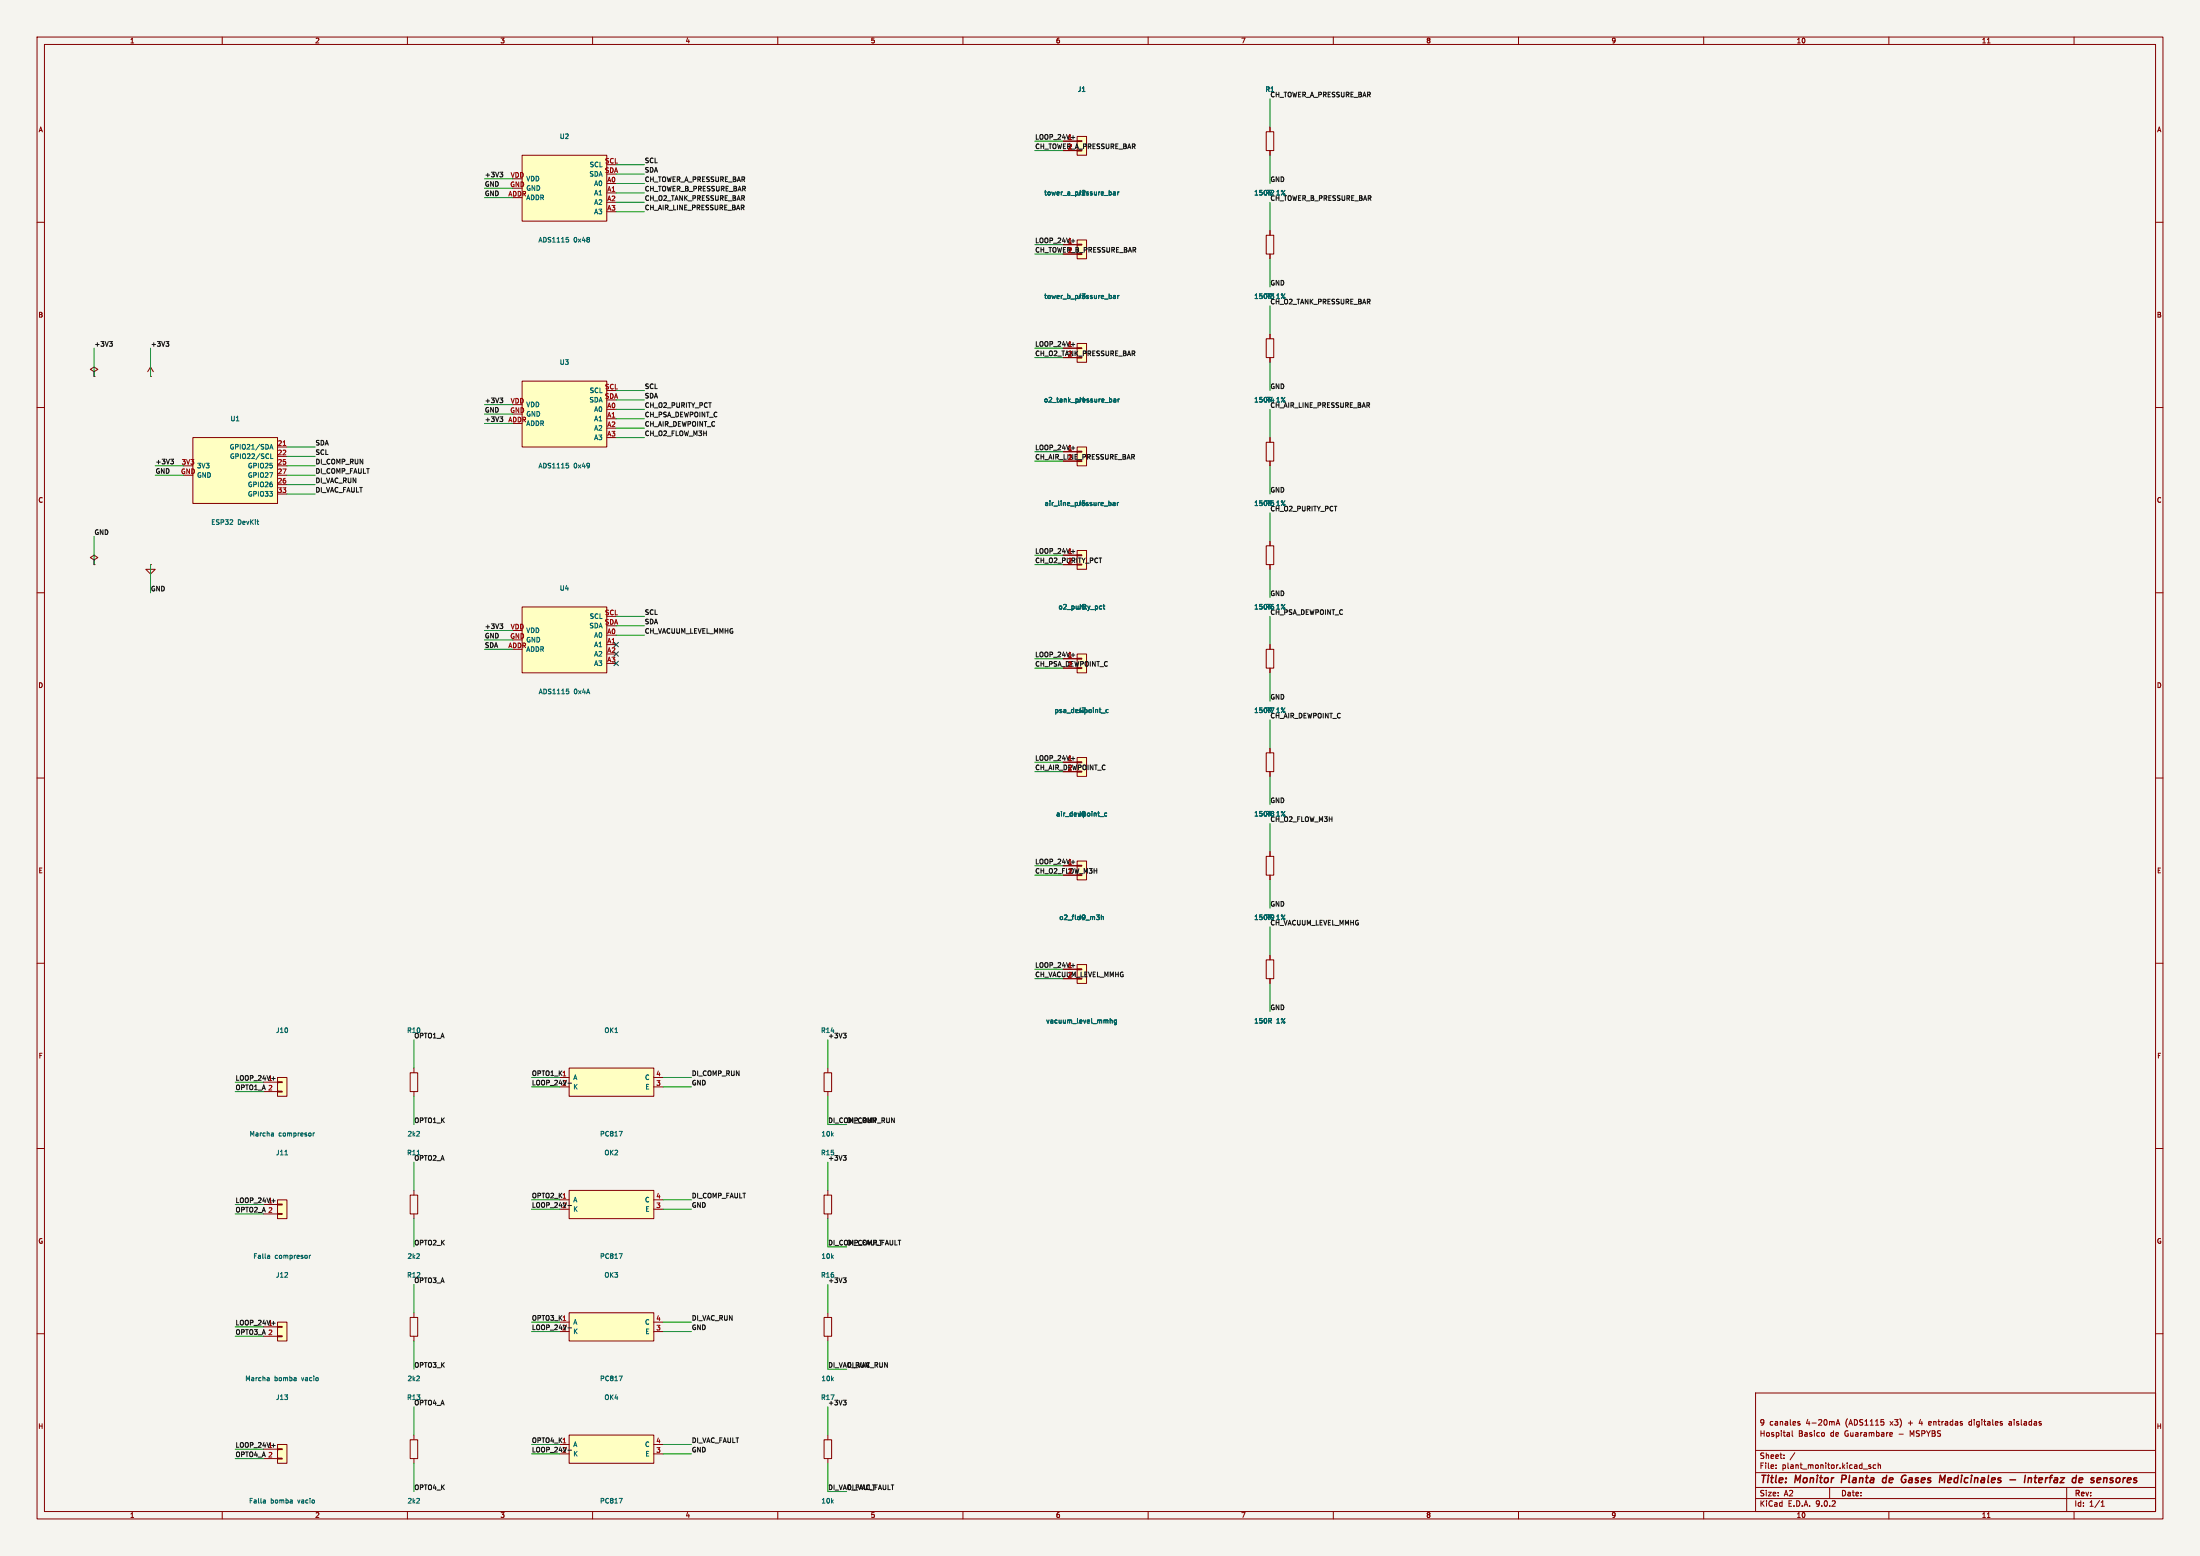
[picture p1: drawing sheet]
<svg xmlns="http://www.w3.org/2000/svg" width="594mm" height="420mm" viewBox="0 0 594 420" stroke-linecap="round" stroke-linejoin="round" font-family="sans-serif">
<path d="M0 0h594v420h-594z" fill="#f5f4ef" stroke="#f5f4ef" stroke-width=".27"/>
<g fill="none" stroke="#840000" stroke-width=".27">
<path d="M10 10h574v400h-574zM12 12h570v396h-570zM60 10v2M110 10v2M160 10v2M210 10v2M260 10v2M310 10v2M360 10v2M410 10v2M460 10v2M510 10v2"/>
<path d="M536.6 11.6h.7M560 10v2M10 60h2M582 60h2M10 110h2M582 110h2M10 160h2M582 160h2M10 210h2M582 210h2M10 260h2M582 260h2"/>
<path d="M110.7 289.6h2.1v5h-2.1zM111.8 288.3v1.3M111.8 294.6v1.3M10 310h2M582 310h2M10 360h2M474 376h108v32h-108zM582 360h2M110.7 388.6h2.1v5.1h-2.1zM111.8 387.4v1.2M111.8 393.7v1.3M474 397.5h108"/>
<path d="M474 391.5h108M479.5 396.2v.2M479.5 395.4v.2M481.7 393.5v.2M481.7 392.7v.2M483.1 386.7l.1 1M483.2 387.6l-.2 .1M483.2 387l-.2 .1M483.9 386.2v1.3l.2 .2M484.6 392.1l-1.3 1.9M485.5 384.1l.5 .3v.2l-.5 .1M485.5 383.7h.5"/>
<path d="M492.3 386.7l.3 .3v.4l-.3 .3M495.7 384.7l.5-1.5 .5 1.5M495.9 384.2h.7M503.1 396.5h1.1M505.1 395.4h-.4l-.2 .2 .1 .2 .5 .1v.4h-.6M506.5 395.4h-.5l-.3 .3 .2 .6h.6M507.1 395.5l.6-.1v1M507.1 394.9v1.5M510.5 386.7h.4l.1 .3-.8 .2M510.9 387.6l-.4 .1M520.8 383.7v.9M521.5 384l-.8 .2"/>
<path d="M531.9 383.7l-.3 .3v.4l.3 .3M542.9 383.7h-.4M543 384.1l-.6 .2 .1 .3 .5 .1M60 408v2M110 408v2M160 408v2M210 408v2M260 408v2M310 408v2M360 408v2M410 408v2M460 408v2"/>
<path d="M474 404.5h108M474 401.5h108M494 401.5v3M510 408v2M536.6 409.6h.7M558 401.5v6.5M560 408v2M567.3 406.6h.9M567.3 405.5l.4-.4v1.5"/>
</g>
<g fill="none" stroke="#840000" stroke-width=".4">
<path d="M497.4 398.2l-.2 2M509.3 399h-.7l-.3 .8 .3 .4 .6-.1M509.4 398.2l-.2 2M514.2 398.2l.4 .1M514.2 399.3h.4l-.1 .7-.4 .2M526.3 398.9l-.3 .2-.1 .8 .2 .3h.4M526.9 399.3l-1 .2M542.7 399.4h1.5M546.8 398.2l-.2 2M547.7 398.9l-.2 1.3M547.8 399h.7M549.2 398.9h.8"/>
<path d="M549.6 398.2l-.2 1.7 .4 .3M550.9 398.9l-.4 .2-.1 .8 .3 .3M551.5 399.3l-1 .2M570.4 398.9l-.5 .1-.1 .2 .5 .3M569.6 400.1h.8"/>
</g>
<path d="M290.8 148.6h2.6v5.1h-2.6z" fill="#ffffc2"/>
<g fill="none" stroke="#840000" stroke-width=".27">
<path d="M40.6 99.1l-.7 1.2M40.6 99.1l.8 1.2M40.6 99.1v2.5M25.4 100.3l1-.6-1-.6-1 .6 1 .6v1.3M25.4 101.6h.1M40.6 101.6h.1M25.4 151.1l1-.6-1-.6-1 .6 1 .6v1.3M25.4 152.4h.1M287 149.9h3.8M287 152.4h3.8M290.8 148.6h2.6v5.1h-2.6zM290.8 149.7h1.3v.3h-1.3z"/>
<path d="M341.9 203.2h2v5.1h-2zM342.9 201.9v1.3M342.9 208.3v1.3M341.9 231.1h2v5.1h-2zM342.9 229.9v1.2M342.9 236.2v1.3"/>
</g>
<path d="M296.8 164.2l.3 .2 .4-.1M297.5 163.6h-.4l-.3 .2M297.8 163.6h.5M298 163.1v1.1l.3 .2" fill="none" stroke="#006464" stroke-width=".27"/>
<path d="M290.8 176.5h2.6v5.1h-2.6z" fill="#ffffc2"/>
<path d="M40.6 152.4v1.3h1.3l-1.3 1.2-1.2-1.2h1.2M40.6 152.4h.1M287 177.8h3.8M290.8 176.5h2.6v5.1h-2.6zM290.8 177.7h1.3v.2h-1.3zM287 180.3h3.8" fill="none" stroke="#840000" stroke-width=".27"/>
<path d="M297.4 192.5h1M299.2 191.6l-.4-.1-.2 .2 .1 .6h.5" fill="none" stroke="#006464" stroke-width=".27"/>
<path d="M52.1 118.1h22.8v17.8h-22.8z" fill="#ffffc2"/>
<path d="M52.1 118.1h22.8v17.8h-22.8zM74.9 120.7h2.6M74.9 123.2h2.6M74.9 125.7h2.6M74.9 128.3h2.6M74.9 130.8h2.6M74.9 133.4h2.6M341.9 175.3h2v5h-2zM342.9 174v1.3M342.9 180.3v1.3" fill="none" stroke="#840000" stroke-width=".27"/>
<path d="M72.8 121.2l.5-1.2 .4 1.2M73 120.9h.6M73.1 122.5v1.3h.6" fill="none" stroke="#006464" stroke-width=".27"/>
<path d="M76.4 120.2h.8" fill="none" stroke="#a90000" stroke-width=".27"/>
<path d="M290.8 204.5h2.6v5.1h-2.6z" fill="#ffffc2"/>
<path d="M287 205.7h3.8M287 208.3h3.8M290.8 204.5h2.6v5.1h-2.6zM290.8 205.6h1.3v.3h-1.3z" fill="none" stroke="#840000" stroke-width=".27"/>
<path d="M298.8 219.5l-.4-.1-.2 .3 .1 .5h.5M297 220.4h1" fill="none" stroke="#006464" stroke-width=".27"/>
<path d="M74.9 290.8h2.6v5.1h-2.6z" fill="#ffffc2"/>
<path d="M71.1 292.1h3.8M71.1 294.6h3.8M74.9 290.8h2.6v5.1h-2.6zM74.9 292h1.3v.2h-1.3zM74.9 294.5h1.3v.3h-1.3z" fill="none" stroke="#840000" stroke-width=".27"/>
<path d="M73.7 305.8l.1 .2v.6M73.8 306.6h-.1M73.8 306.1l-.1 .1M84.5 305.8v.8M84.9 305.8l-.4 .2" fill="none" stroke="#006464" stroke-width=".27"/>
<path d="M290.8 232.4h2.6v5.1h-2.6z" fill="#ffffc2"/>
<path d="M287 233.7h3.8M287 236.2h3.8M290.8 232.4h2.6v5.1h-2.6zM290.8 233.6h1.3v.2h-1.3z" fill="none" stroke="#840000" stroke-width=".27"/>
<path d="M297.4 247v1.2M297.4 247.5l.4-.1 .1 .8" fill="none" stroke="#006464" stroke-width=".27"/>
<path d="M74.9 389.9h2.6v5.1h-2.6z" fill="#ffffc2"/>
<path d="M110.7 355.6h2.1v5.1h-2.1zM111.8 354.3v1.3M222.5 355.6h2v5.1h-2zM223.5 354.3v1.3M111.8 360.7v1.3M223.5 360.7v1.3M71.1 391.2h3.8M71.1 393.7h3.8M74.9 389.9h2.6v5.1h-2.6zM74.9 391h1.3v.3h-1.3zM74.9 393.6h1.3v.2h-1.3z" fill="none" stroke="#840000" stroke-width=".27"/>
<path d="M71.5 404.9l.2 .1-.2 .7M71.7 405.2h-.2" fill="none" stroke="#006464" stroke-width=".27"/>
<path d="M74.9 323.9h2.6v5h-2.6z" fill="#ffffc2"/>
<path d="M341.9 259.1h2v5.1h-2zM342.9 257.8v1.3M342.9 264.2v1.2M71.1 325.1h3.8M71.1 327.7h3.8M74.9 323.9h2.6v5h-2.6zM74.9 325h1.3v.2h-1.3zM74.9 327.5h1.3v.3h-1.3z" fill="none" stroke="#840000" stroke-width=".27"/>
<path d="M76.9 311.7h.8M72.6 338.8l.2 .2v.7M72.8 339.6l-.1 .1M72.8 339.1l-.1 .1M83.5 338.8v.9M83.9 338.8l-.4 .3" fill="none" stroke="#006464" stroke-width=".27"/>
<path d="M74.9 356.9h2.6v5.1h-2.6z" fill="#ffffc2"/>
<path d="M71.1 358.1h3.8M74.9 356.9h2.6v5.1h-2.6zM74.9 358h1.3v.3h-1.3zM71.1 360.7h3.8M74.9 360.6h1.3v.2h-1.3z" fill="none" stroke="#840000" stroke-width=".27"/>
<path d="M72.5 371.8l.2 .2v.7M72.7 372.6l-.1 .1M72.7 372.1l-.1 .1" fill="none" stroke="#006464" stroke-width=".27"/>
<path d="M290.8 120.7h2.6v5h-2.6z" fill="#ffffc2"/>
<path d="M341.9 119.4h2v5.1h-2zM342.9 118.1v1.3M287 121.9h3.8M287 124.5h3.8M290.8 120.7h2.6v5h-2.6zM290.8 121.8h1.3v.2h-1.3zM342.9 124.5v1.2" fill="none" stroke="#840000" stroke-width=".27"/>
<path d="M299.5 135.6l.5 .3-.1 .4-.4 .2M300.5 135.7h.5l.1 .8M301.1 135.9l-.6 .3 .2 .3 .4-.1M301.7 135.6v.9M302 135.6l-.3 .3" fill="none" stroke="#006464" stroke-width=".27"/>
<path d="M290.8 260.4h2.6v5h-2.6z" fill="#ffffc2"/>
<path d="M341.9 63.5h2v5.1h-2zM342.9 62.2v1.3M342.9 68.6v1.3M341.9 91.4h2v5.1h-2zM342.9 90.2v1.2M342.9 96.5v1.3M287 261.6h3.8M287 264.2h3.8M290.8 260.4h2.6v5h-2.6zM290.8 261.5h1.3v.2h-1.3z" fill="none" stroke="#840000" stroke-width=".27"/>
<path d="M299.8 274.9v1.3M299.8 275.4h.4l.1 .8M301.4 275.4l-.3-.1-.3 .3 .2 .5h.4M301.4 275.3v1.1l-.2 .2-.3-.1" fill="none" stroke="#006464" stroke-width=".27"/>
<path d="M290.8 64.8h2.6v5.1h-2.6z" fill="#ffffc2"/>
<path d="M341.9 35.6h2v5h-2zM342.9 34.3v1.3M342.9 40.6v1.3M287 66h3.8M287 68.6h3.8M290.8 64.8h2.6v5.1h-2.6zM290.8 65.9h1.3v.3h-1.3z" fill="none" stroke="#840000" stroke-width=".27"/>
<path d="M300.6 79.8h.5l.1 .8M301.8 79.7v.9M302.1 79.7l-.3 .3M301.2 80l-.6 .3 .1 .3 .5-.1" fill="none" stroke="#006464" stroke-width=".27"/>
<path d="M290.8 36.8h2.6v5.1h-2.6z" fill="#ffffc2"/>
<path d="M287 38.1h3.8M290.8 36.8h2.6v5.1h-2.6zM290.8 38h1.3v.2h-1.3zM287 40.6h3.8" fill="none" stroke="#840000" stroke-width=".27"/>
<path d="M300.6 51.9h.5l.1 .7M301.2 52.1l-.6 .2 .1 .3h.5M301.8 51.8v.8M302.1 51.8l-.3 .2" fill="none" stroke="#006464" stroke-width=".27"/>
<path d="M290.8 92.7h2.6v5.1h-2.6z" fill="#ffffc2"/>
<path d="M287 94h3.8M287 96.5h3.8M290.8 92.7h2.6v5.1h-2.6zM290.8 93.9h1.3v.2h-1.3z" fill="none" stroke="#840000" stroke-width=".27"/>
<path d="M300.1 107.7v.8M300.7 107.7h.5l.1 .8M301.3 108l-.6 .2 .1 .3h.5M301.9 107.7v.8M302.2 107.7l-.3 .2" fill="none" stroke="#006464" stroke-width=".27"/>
<path d="M141 163.8h22.8v17.8h-22.8z" fill="#ffffc2"/>
<path d="M141 163.8h22.8v17.8h-22.8zM163.8 174h2.6" fill="none" stroke="#840000" stroke-width=".27"/>
<path d="M152.9 186h.6M153.4 186.5l.2 .2-.2 .6" fill="none" stroke="#006464" stroke-width=".27"/>
<path d="M141 102.9h22.8v17.8h-22.8z" fill="#ffffc2"/>
<path d="M141 102.9h22.8v17.8h-22.8zM163.8 113h2.6" fill="none" stroke="#840000" stroke-width=".27"/>
<path d="M152.9 125h.6M153.3 125.5l.2 .3-.2 .5" fill="none" stroke="#006464" stroke-width=".27"/>
<path d="M153.7 321.3h22.8v7.6h-22.8z" fill="#ffffc2"/>
<path d="M110.7 322.6h2.1v5.1h-2.1zM111.8 321.3v1.3M111.8 327.7v1.2M151.1 323.9h2.6M153.7 321.3h22.8v7.6h-22.8zM176.5 323.9h2.6M176.5 326.4h2.6" fill="none" stroke="#840000" stroke-width=".27"/>
<path d="M167.2 338.4h.8l-.5 1.3" fill="none" stroke="#006464" stroke-width=".27"/>
<path d="M153.7 288.3h22.8v7.6h-22.8z" fill="#ffffc2"/>
<path d="M151.1 290.8h2.6M153.7 288.3h22.8v7.6h-22.8zM176.5 290.8h2.6M176.5 293.4h2.6M222.5 289.6h2v5h-2zM223.5 288.3v1.3M223.5 294.6v1.3" fill="none" stroke="#840000" stroke-width=".27"/>
<path d="M167.2 305.4h.8l-.5 1.2" fill="none" stroke="#006464" stroke-width=".27"/>
<path d="M141 41.9h22.8v17.8h-22.8z" fill="#ffffc2"/>
<path d="M141 41.9h22.8v17.8h-22.8zM163.8 52.1h2.6" fill="none" stroke="#840000" stroke-width=".27"/>
<path d="M152.9 64.1h.6M153.3 64.6l.2 .2-.2 .5" fill="none" stroke="#006464" stroke-width=".27"/>
<path d="M153.7 354.3h22.8v7.7h-22.8z" fill="#ffffc2"/>
<path d="M151.1 356.9h2.6M153.7 354.3h22.8v7.7h-22.8zM176.5 356.9h2.6M176.5 359.4h2.6M222.5 388.6h2v5.1h-2zM223.5 387.4v1.2M223.5 393.7v1.3" fill="none" stroke="#840000" stroke-width=".27"/>
<path d="M167.2 371.4h.8l-.5 1.3" fill="none" stroke="#006464" stroke-width=".27"/>
<path d="M153.7 387.4h22.8v7.6h-22.8z" fill="#ffffc2"/>
<g fill="none" stroke="#840000" stroke-width=".27">
<path d="M287 38.1h3.8M342.9 34.3v1.3M287 40.6h3.8M342.9 40.6v1.3M287 66h3.8M287 68.6h3.8M342.9 62.2v1.3M342.9 68.6v1.3M287 94h3.8M287 96.5h3.8M342.9 90.2v1.2M342.9 96.5v1.3"/>
<path d="M342.9 118.1v1.3M287 121.9h3.8M287 124.5h3.8M342.9 124.5v1.2M287 149.9h3.8M287 152.4h3.8M341.9 147.3h2v5.1h-2zM342.9 146.1v1.2M342.9 152.4v1.3M287 177.8h3.8M342.9 174v1.3M287 180.3h3.8"/>
<path d="M342.9 180.3v1.3M287 205.7h3.8M287 208.3h3.8M342.9 201.9v1.3M342.9 208.3v1.3M287 233.7h3.8M287 236.2h3.8M342.9 229.9v1.2M342.9 236.2v1.3M342.9 257.8v1.3M287 261.6h3.8M287 264.2h3.8"/>
<path d="M342.9 264.2v1.2M222.5 322.6h2v5.1h-2zM223.5 321.3v1.3M223.5 327.7v1.2M151.1 389.9h2.6M153.7 387.4h22.8v7.6h-22.8zM176.5 389.9h2.6M176.5 392.4h2.6"/>
</g>
<g fill="none" stroke="#006464" stroke-width=".27">
<path d="M300.6 51.9h.5l.1 .7M301.2 52.1l-.6 .2 .1 .3h.5M301.8 51.8v.8M302.1 51.8l-.3 .2M300.6 79.8h.5l.1 .8M301.8 79.7v.9M302.1 79.7l-.3 .3M301.2 80l-.6 .3 .1 .3 .5-.1M300.1 107.7v.8M300.7 107.7h.5l.1 .8M301.3 108l-.6 .2 .1 .3h.5M301.9 107.7v.8"/>
<path d="M302.2 107.7l-.3 .2M299.5 135.6l.5 .3-.1 .4-.4 .2M300.5 135.7h.5l.1 .8M301.1 135.9l-.6 .3 .2 .3 .4-.1M301.7 135.6v.9M302 135.6l-.3 .3M296.8 164.2l.3 .2 .4-.1M297.5 163.6h-.4l-.3 .2M297.8 163.6h.5M298 163.1v1.1l.3 .2M297.4 192.5h1M299.2 191.6l-.4-.1-.2 .2 .1 .6h.5"/>
<path d="M298.8 219.5l-.4-.1-.2 .3 .1 .5h.5M297 220.4h1M297.4 247v1.2M297.4 247.5l.4-.1 .1 .8M299.8 274.9v1.3M299.8 275.4h.4l.1 .8M301.4 275.4l-.3-.1-.3 .3 .2 .5h.4M301.4 275.3v1.1l-.2 .2-.3-.1M167.2 404.4h.8l-.5 1.3"/>
</g>
<g fill="none" stroke="#0f0f0f" stroke-width=".27">
<path d="M289.2 37.1h1M135 46.5h.7l-.4 .5M135.5 47l.2 .2-.2 .5M289.2 65h1M29.6 92.2h.7l-.4 .5M30.1 92.7l.2 .2-.2 .6M44.8 92.2h.8l-.4 .5M45.3 92.7l.3 .2-.3 .6M289.2 93h1M135 107.4h.7l-.4 .5M135 112.5h.7l-.4 .5M135.5 107.9l.2 .3-.2 .5"/>
<path d="M135.5 113l.2 .2-.2 .6M46.1 123.9h.7l-.4 .5M46.6 124.4l.2 .3-.2 .5M289.2 120.9h1M289.2 148.9h1M135 168.4h.7l-.4 .5M135.5 168.9l.2 .2-.2 .6M289.2 176.8h1M289.2 204.7h1M289.2 232.7h1M227.7 278.9h.8l-.5 .5M228.2 279.4l.3 .2-.3 .6"/>
<path d="M289.2 260.6h1M73.3 291.1h1M153.3 292.4h1M227.7 311.9h.8l-.5 .5M228.2 312.4l.3 .2-.3 .6M236.9 303.1h.9M238.1 302.4h.6l.1-.5-.7-.2v1.3M238.4 302.4l.5 .6M239.4 301.7v1.1l.2 .2 .5-.2v-1.1M241.5 301.7v1.3l-.8-1.3v1.3M73.3 324.1h1M153.3 325.4h1"/>
<path d="M223.9 334.8a.64 .64 0 0 1 .8 .6 .64 .64 0 0 1-.8 .6zM225.2 334.8v1.2M225.5 336.2h1M227.5 334.9a.56 .56 0 0 0-.8 .5 .56 .56 0 0 0 .8 .5M228.2 334.8l-.2 .4 .2 .8M73.3 357.1h1M153.3 358.4h1M227.7 344.9h.8l-.5 .5M228.2 345.4l.3 .3-.3 .5M227.7 377.9h.8l-.5 .5M228.2 378.4l.3 .3-.3 .5M235 369.2h1"/>
<path d="M236.3 368.5l.6-.1v-.5l-.6-.1v1.3M236.6 368.5l.4 .6M237.5 367.8v1l.3 .3 .5-.3v-1M239.6 367.8v1.3l-.7-1.3v1.3M73.3 390.2h1M153.3 391.4h1"/>
</g>
<g fill="none" stroke="#009600" stroke-width=".27">
<path d="M279.4 38.1h7.6M342.9 26.7v7.6M130.8 48.3h7.6M130.8 53.3h7.6M130.8 50.8h7.6M166.4 44.5h7.6M166.4 57.2h7.6M166.4 54.6h7.6M166.4 52.1h7.6M166.4 49.5h7.6M166.4 47h7.6M279.4 40.6h7.6"/>
<path d="M342.9 41.9v7.6M342.9 54.6v7.6M279.4 68.6h7.6M279.4 66h7.6M342.9 69.9v7.6M25.4 94v7.6M40.6 94v7.6M279.4 94h7.6M279.4 96.5h7.6M342.9 82.6v7.6M342.9 97.8v7.6M130.8 109.2h7.6"/>
<path d="M130.8 111.8h7.6M130.8 114.3h7.6M166.4 108h7.6M166.4 115.6h7.6M166.4 113h7.6M166.4 118.1h7.6M166.4 110.5h7.6M166.4 105.4h7.6M342.9 110.5v7.6M41.9 125.7h7.6M41.9 128.3h7.6M77.5 125.7h7.6"/>
<path d="M77.5 128.3h7.6M77.5 133.4h7.6M77.5 120.7h7.6M77.5 123.2h7.6M77.5 130.8h7.6M279.4 124.5h7.6M279.4 121.9h7.6M342.9 125.7v7.7M342.9 138.4v7.7M25.4 144.8v7.6M40.6 152.4v7.6M279.4 149.9h7.6"/>
<path d="M279.4 152.4h7.6M342.9 153.7v7.6M130.8 170.2h7.6M130.8 172.7h7.6M130.8 175.3h7.6M166.4 171.5h7.6M166.4 168.9h7.6M166.4 166.4h7.6M279.4 177.8h7.6M342.9 166.4v7.6M279.4 180.3h7.6M342.9 181.6v7.6"/>
<path d="M342.9 194.3v7.6M279.4 208.3h7.6M279.4 205.7h7.6M342.9 209.6v7.6M279.4 233.7h7.6M279.4 236.2h7.6M342.9 222.3v7.6M342.9 237.5v7.6M342.9 250.2v7.6M279.4 264.2h7.6M279.4 261.6h7.6M342.9 265.4v7.7"/>
<path d="M63.5 294.6h7.6M63.5 292.1h7.6M111.8 280.7v7.6M111.8 295.9v7.6M143.5 290.8h7.6M143.5 293.4h7.6M179.1 290.8h7.6M179.1 293.4h7.6M223.5 280.7v7.6M223.5 295.9v7.6h5.1M111.8 313.7v7.6M223.5 313.7v7.6"/>
<path d="M63.5 325.1h7.6M63.5 327.7h7.6M111.8 328.9v7.7M143.5 323.9h7.6M143.5 326.4h7.6M179.1 323.9h7.6M179.1 326.4h7.6M223.5 328.9v7.7h5.1M63.5 358.1h7.6M111.8 346.7v7.6M143.5 356.9h7.6M143.5 359.4h7.6"/>
<path d="M179.1 356.9h7.6M179.1 359.4h7.6M223.5 346.7v7.6M63.5 360.7h7.6M111.8 362v7.6M111.8 379.7v7.7M223.5 362v7.6h5.1M223.5 379.7v7.7M63.5 391.2h7.6M63.5 393.7h7.6M111.8 395v7.6M143.5 392.4h7.6"/>
<path d="M143.5 389.9h7.6M179.1 392.4h7.6M179.1 389.9h7.6M223.5 395v7.6h5.1"/>
</g>
<path d="M165.8 178.5l1.2 1.2M165.8 175.9l1.2 1.2M165.8 173.4l1.2 1.2M167 178.5l-1.2 1.2M167 175.9l-1.2 1.2M167 173.4l-1.2 1.2" fill="none" stroke="#000084" stroke-width=".27"/>
<g font-size="2.8" fill="#840000">
<text x="475" y="400.9">Title:</text>
<text x="484.7" y="400.9">Monitor</text>
<text x="498" y="400.9">Planta</text>
<text x="510" y="400.9">de</text>
<text x="515.8" y="400.9">Gases</text>
<text x="526.9" y="400.9">Medicinales</text>
<text x="546.7" y="400.9">-</text>
<text x="551.5" y="400.9">Interfaz</text>
<text x="565.2" y="400.9">de</text>
<text x="571.1" y="400.9">sensores</text>
</g>
<g font-size="2.1" fill="#840000">
<text x="475" y="388">Hospital</text>
<text x="475" y="385">9</text>
<text x="477.7" y="385">canales</text>
<text x="485.5" y="388">Basico</text>
<text x="487.7" y="385">4-20mA</text>
<text x="494.2" y="388">de</text>
<text x="498.2" y="388">Guarambare</text>
<text x="498.4" y="385">(ADS1115</text>
<text x="510.6" y="385">x3)</text>
<text x="512.9" y="388">-</text>
<text x="515.6" y="385">+</text>
<text x="516.1" y="388">MSPYBS</text>
<text x="518.7" y="385">4</text>
<text x="521.5" y="385">entradas</text>
<text x="532.5" y="385">digitales</text>
<text x="543.4" y="385">aisladas</text>
<text x="475" y="394">Sheet:</text>
<text x="475" y="396.7">File:</text>
<text x="481.1" y="396.7">plant_monitor.kicad_sch</text>
<text x="475" y="406.9">KiCad</text>
<text x="475" y="404.1">Size:</text>
<text x="481.7" y="404.1">A2</text>
<text x="482.7" y="406.9">E.D.A.</text>
<text x="490.3" y="406.9">9.0.2</text>
<text x="497" y="404.1">Date:</text>
<text x="560" y="404.3">Rev:</text>
<text x="560" y="406.9">Id:</text>
<text x="564.1" y="406.9">1/1</text>
</g>
<g font-size="1.8" fill="#840000">
<text x="35" y="11.9">1</text>
<text x="85" y="11.9">2</text>
<text x="135" y="11.9">3</text>
<text x="185" y="11.9">4</text>
<text x="235" y="11.9">5</text>
<text x="285" y="11.9">6</text>
<text x="335" y="11.9">7</text>
<text x="385" y="11.9">8</text>
<text x="435" y="11.9">9</text>
<text x="485" y="11.9">10</text>
<text x="535" y="11.9">11</text>
<text x="10.3" y="35.9">A</text>
<text x="582.3" y="35.9">A</text>
<text x="10.3" y="85.9">B</text>
<text x="582.3" y="85.9">B</text>
<text x="10.3" y="135.9">C</text>
<text x="582.3" y="135.9">C</text>
<text x="10.3" y="185.9">D</text>
<text x="582.3" y="185.9">D</text>
<text x="10.3" y="235.9">E</text>
<text x="582.3" y="235.9">E</text>
<text x="10.3" y="285.9">F</text>
<text x="582.3" y="285.9">F</text>
<text x="10.3" y="335.9">G</text>
<text x="582.3" y="335.9">G</text>
<text x="10.2" y="385.9">H</text>
<text x="582.2" y="385.9">H</text>
<text x="35" y="409.9">1</text>
<text x="85" y="409.9">2</text>
<text x="135" y="409.9">3</text>
<text x="185" y="409.9">4</text>
<text x="235" y="409.9">5</text>
<text x="285" y="409.9">6</text>
<text x="335" y="409.9">7</text>
<text x="385" y="409.9">8</text>
<text x="435" y="409.9">9</text>
<text x="485" y="409.9">10</text>
<text x="535" y="409.9">11</text>
</g>
<g font-size="1.8" fill="#006464">
<text x="290.9" y="25">J1</text>
<text x="341.6" y="25">R1</text>
<text x="151" y="37.7">U2</text>
<text x="159" y="47.9">SDA</text>
<text x="159.1" y="45.3">SCL</text>
<text x="142" y="49.1">VDD</text>
<text x="160.3" y="50.4">A0</text>
<text x="160.3" y="52.9">A1</text>
<text x="281.8" y="52.9">tower_a_pressure_bar</text>
<text x="290.9" y="52.9">J2</text>
<text x="338.5" y="52.9">150R</text>
<text x="341.6" y="52.9">R2</text>
<text x="344.6" y="52.9">1%</text>
<text x="160.3" y="55.5">A2</text>
<text x="160.3" y="58">A3</text>
<text x="145.3" y="65.6">ADS1115</text>
<text x="154.9" y="65.6">0x48</text>
<text x="281.8" y="80.9">tower_b_pressure_bar</text>
<text x="290.9" y="80.9">J3</text>
<text x="338.5" y="80.9">150R</text>
<text x="341.6" y="80.9">R3</text>
<text x="344.6" y="80.9">1%</text>
<text x="151" y="98.7">U3</text>
<text x="159.1" y="106.3">SCL</text>
<text x="62.1" y="113.9">U1</text>
<text x="142" y="110.1">VDD</text>
<text x="159" y="108.8">SDA</text>
<text x="160.3" y="111.4">A0</text>
<text x="160.3" y="113.9">A1</text>
<text x="281.7" y="108.8">o2_tank_pressure_bar</text>
<text x="290.9" y="108.8">J4</text>
<text x="338.5" y="108.8">150R</text>
<text x="341.6" y="108.8">R4</text>
<text x="344.6" y="108.8">1%</text>
<text x="160.3" y="116.4">A2</text>
<text x="160.3" y="119">A3</text>
<text x="61.9" y="121.5">GPIO21/SDA</text>
<text x="62" y="124.1">GPIO22/SCL</text>
<text x="53.1" y="126.6">3V3</text>
<text x="53.1" y="129.1">GND</text>
<text x="66.8" y="126.6">GPIO25</text>
<text x="66.8" y="129.1">GPIO27</text>
<text x="66.8" y="131.7">GPIO26</text>
<text x="145.3" y="126.6">ADS1115</text>
<text x="154.9" y="126.6">0x49</text>
<text x="66.8" y="134.2">GPIO33</text>
<text x="281.9" y="136.8">air_line_pressure_bar</text>
<text x="290.9" y="136.8">J5</text>
<text x="338.5" y="136.8">150R</text>
<text x="341.6" y="136.8">R5</text>
<text x="344.6" y="136.8">1%</text>
<text x="56.9" y="141.8">ESP32</text>
<text x="64.1" y="141.8">DevKit</text>
<text x="151" y="159.6">U4</text>
<text x="159.1" y="167.2">SCL</text>
<text x="285.7" y="164.7">o2_purity_pct</text>
<text x="290.9" y="164.7">J6</text>
<text x="338.5" y="164.7">150R</text>
<text x="341.6" y="164.7">R6</text>
<text x="344.6" y="164.7">1%</text>
<text x="142" y="171">VDD</text>
<text x="159" y="169.8">SDA</text>
<text x="160.3" y="172.3">A0</text>
<text x="160.3" y="174.9">A1</text>
<text x="160.3" y="177.4">A2</text>
<text x="160.3" y="179.9">A3</text>
<text x="145.3" y="187.6">ADS1115</text>
<text x="154.9" y="187.6">0x4A</text>
<text x="284.7" y="192.6">psa_dewpoint_c</text>
<text x="290.9" y="192.6">J7</text>
<text x="338.5" y="192.6">150R</text>
<text x="341.6" y="192.6">R7</text>
<text x="344.6" y="192.6">1%</text>
<text x="285" y="220.6">air_dewpoint_c</text>
<text x="290.9" y="220.6">J8</text>
<text x="338.5" y="220.6">150R8</text>
<text x="344.6" y="220.6">1%</text>
<text x="285.9" y="248.5">o2_flow_m3h</text>
<text x="290.9" y="248.5">J9</text>
<text x="338.5" y="248.5">150R</text>
<text x="341.6" y="248.5">R9</text>
<text x="344.6" y="248.5">1%</text>
<text x="74.4" y="279">J10</text>
<text x="163.1" y="279">OK1</text>
<text x="221.6" y="279">R14</text>
<text x="282.4" y="276.5">vacuum_level_mmhg</text>
<text x="338.5" y="276.5">150R</text>
<text x="344.6" y="276.5">1%</text>
<text x="154.7" y="291.7">A</text>
<text x="174" y="291.7">C</text>
<text x="154.7" y="294.2">K</text>
<text x="174.2" y="294.2">E</text>
<text x="67.3" y="306.9">Marcha</text>
<text x="75.2" y="306.9">compresor</text>
<text x="109.9" y="306.9">2k2</text>
<text x="161.9" y="306.9">PC817</text>
<text x="221.7" y="306.9">10k</text>
<text x="74.4" y="312">J11</text>
<text x="163.1" y="312">OK2</text>
<text x="221.6" y="312">R15</text>
<text x="154.7" y="324.7">A</text>
<text x="154.7" y="327.3">K</text>
<text x="174" y="324.7">C</text>
<text x="174.2" y="327.3">E</text>
<text x="68.3" y="340">Falla</text>
<text x="74.2" y="340">compresor</text>
<text x="109.9" y="340">2k2</text>
<text x="161.9" y="340">PC817</text>
<text x="221.7" y="340">10k</text>
<text x="74.4" y="345">J12</text>
<text x="163.1" y="345">OK3</text>
<text x="221.6" y="345">R16</text>
<text x="154.7" y="357.7">A</text>
<text x="174" y="357.7">C</text>
<text x="154.7" y="360.3">K</text>
<text x="174.2" y="360.3">E</text>
<text x="66.1" y="373">Marcha</text>
<text x="74.1" y="373">bomba</text>
<text x="81.5" y="373">vacio</text>
<text x="109.9" y="373">2k2</text>
<text x="161.9" y="373">PC817</text>
<text x="221.7" y="373">10k</text>
<text x="74.4" y="378.1">J13</text>
<text x="163.1" y="378.1">OK4</text>
<text x="221.6" y="378.1">R17</text>
<text x="154.7" y="390.8">A</text>
<text x="154.7" y="393.3">K</text>
<text x="174" y="390.8">C</text>
<text x="174.2" y="393.3">E</text>
<text x="67.1" y="406">Falla</text>
<text x="73" y="406">bomba</text>
<text x="80.5" y="406">vacio</text>
<text x="109.9" y="406">2k2</text>
<text x="161.9" y="406">PC817</text>
<text x="221.7" y="406">10k</text>
</g>
<g font-size="1.8" fill="#0f0f0f">
<text x="342.9" y="26.3">CH_TOWER_A_PRESSURE_BAR</text>
<text x="279.4" y="37.8">LOOP_24V+</text>
<text x="279.4" y="40.3">CH_TOWER_A_PRESSURE_BAR</text>
<text x="130.8" y="47.9">+3V3</text>
<text x="174" y="44.1">SCL</text>
<text x="174" y="46.6">SDA</text>
<text x="130.8" y="50.5">GND</text>
<text x="130.8" y="53">GND</text>
<text x="174" y="49.2">CH_TOWER_A_PRESSURE_BAR</text>
<text x="174" y="51.7">CH_TOWER_B_PRESSURE_BAR</text>
<text x="342.9" y="49.2">GND</text>
<text x="174" y="56.8">CH_AIR_LINE_PRESSURE_BAR</text>
<text x="174" y="54.3">CH_O2_TANK_PRESSURE_BAR</text>
<text x="342.9" y="54.3">CH_TOWER_B_PRESSURE_BAR</text>
<text x="279.4" y="65.7">LOOP_24V+</text>
<text x="279.4" y="68.2">CH_TOWER_B_PRESSURE_BAR</text>
<text x="342.9" y="77.1">GND</text>
<text x="342.9" y="82.2">CH_O2_TANK_PRESSURE_BAR</text>
<text x="25.4" y="93.6">+3V3</text>
<text x="40.6" y="93.6">+3V3</text>
<text x="279.4" y="93.6">LOOP_24V+</text>
<text x="279.4" y="96.2">CH_O2_TANK_PRESSURE_BAR</text>
<text x="174" y="105.1">SCL</text>
<text x="174" y="107.6">SDA</text>
<text x="342.9" y="105.1">GND</text>
<text x="130.8" y="111.4">GND</text>
<text x="130.8" y="108.9">+3V3</text>
<text x="130.8" y="114">+3V3</text>
<text x="174" y="110.1">CH_O2_PURITY_PCT</text>
<text x="174" y="112.7">CH_PSA_DEWPOINT_C</text>
<text x="342.9" y="110.1">CH_AIR_LINE_PRESSURE_BAR</text>
<text x="174" y="115.2">CH_AIR_DEWPOINT_C</text>
<text x="174" y="117.8">CH_O2_FLOW_M3H</text>
<text x="41.9" y="125.4">+3V3</text>
<text x="85.1" y="120.3">SDA</text>
<text x="85.1" y="122.8">SCL</text>
<text x="85.1" y="125.4">DI_COMP_RUN</text>
<text x="279.4" y="121.6">LOOP_24V+</text>
<text x="279.4" y="124.1">CH_AIR_LINE_PRESSURE_BAR</text>
<text x="41.9" y="127.9">GND</text>
<text x="85.1" y="127.9">DI_COMP_FAULT</text>
<text x="85.1" y="130.5">DI_VAC_RUN</text>
<text x="85.1" y="133">DI_VAC_FAULT</text>
<text x="342.9" y="133">GND</text>
<text x="342.9" y="138.1">CH_O2_PURITY_PCT</text>
<text x="25.4" y="144.4">GND</text>
<text x="279.4" y="149.5">LOOP_24V+</text>
<text x="279.4" y="152.1">CH_O2_PURITY_PCT</text>
<text x="40.6" y="159.7">GND</text>
<text x="342.9" y="160.9">GND</text>
<text x="174" y="166">SCL</text>
<text x="342.9" y="166">CH_PSA_DEWPOINT_C</text>
<text x="130.8" y="169.8">+3V3</text>
<text x="130.8" y="172.4">GND</text>
<text x="174" y="168.6">SDA</text>
<text x="174" y="171.1">CH_VACUUM_LEVEL_MMHG</text>
<text x="130.8" y="174.9">SDA</text>
<text x="279.4" y="177.5">LOOP_24V+</text>
<text x="279.4" y="180">CH_PSA_DEWPOINT_C</text>
<text x="342.9" y="188.9">GND</text>
<text x="342.9" y="194">CH_AIR_DEWPOINT_C</text>
<text x="279.4" y="205.4">LOOP_24V+</text>
<text x="279.4" y="207.9">CH_AIR_DEWPOINT_C</text>
<text x="342.9" y="221.9">CH_O2_FLOW_M3H</text>
<text x="342.9" y="216.8">GND</text>
<text x="279.4" y="233.3">LOOP_24V+</text>
<text x="279.4" y="235.9">CH_O2_FLOW_M3H</text>
<text x="342.9" y="244.8">GND</text>
<text x="342.9" y="249.8">CH_VACUUM_LEVEL_MMHG</text>
<text x="279.4" y="261.3">LOOP_24V+</text>
<text x="279.4" y="263.8">CH_VACUUM_LEVEL_MMHG</text>
<text x="342.9" y="272.7">GND</text>
<text x="109.8" y="279">R10</text>
<text x="111.8" y="280.3">OPTO1_A</text>
<text x="223.5" y="280.3">+3V3</text>
<text x="63.5" y="291.8">LOOP_24V+</text>
<text x="72.3" y="291.8">1</text>
<text x="143.5" y="290.5">OPTO1_K1</text>
<text x="143.5" y="293">LOOP_24V-</text>
<text x="151.7" y="293.1">2</text>
<text x="186.7" y="293">GND</text>
<text x="186.7" y="290.5">DI_COMP_RUN</text>
<text x="63.5" y="294.3">OPTO1_A 2</text>
<text x="111.8" y="303.2">OPTO1_K</text>
<text x="223.5" y="303.2">DI_COMP_RUN</text>
<text x="109.8" y="312">R11</text>
<text x="111.8" y="313.3">OPTO2_A</text>
<text x="223.5" y="313.3">+3V3</text>
<text x="143.5" y="323.5">OPTO2_K1</text>
<text x="186.7" y="323.5">DI_COMP_FAULT</text>
<text x="63.5" y="327.3">OPTO2_A 2</text>
<text x="63.5" y="324.8">LOOP_24V+</text>
<text x="72.3" y="324.9">1</text>
<text x="143.5" y="326">LOOP_24V-</text>
<text x="151.7" y="326.1">2</text>
<text x="186.7" y="326">GND</text>
<text x="111.8" y="336.2">OPTO2_K</text>
<text x="228.6" y="336.2">DI_COMP_FAULT</text>
<text x="109.8" y="345">R12</text>
<text x="111.8" y="346.4">OPTO3_A</text>
<text x="223.5" y="346.4">+3V3</text>
<text x="63.5" y="357.8">LOOP_24V+</text>
<text x="72.3" y="357.9">1</text>
<text x="143.5" y="359.1">LOOP_24V-</text>
<text x="143.5" y="356.5">OPTO3_K1</text>
<text x="151.7" y="359.2">2</text>
<text x="186.7" y="359.1">GND</text>
<text x="186.7" y="356.5">DI_VAC_RUN</text>
<text x="63.5" y="360.3">OPTO3_A 2</text>
<text x="111.8" y="369.2">OPTO3_K</text>
<text x="223.5" y="369.2">DI_VAC_RUN</text>
<text x="109.8" y="378.1">R13</text>
<text x="111.8" y="379.4">OPTO4_A</text>
<text x="223.5" y="379.4">+3V3</text>
<text x="143.5" y="389.5">OPTO4_K1</text>
<text x="186.7" y="389.5">DI_VAC_FAULT</text>
<text x="63.5" y="393.4">OPTO4_A 2</text>
<text x="63.5" y="390.8">LOOP_24V+</text>
<text x="72.3" y="390.9">1</text>
<text x="143.5" y="392.1">LOOP_24V-</text>
<text x="151.7" y="392.2">2</text>
<text x="186.7" y="392.1">GND</text>
<text x="111.8" y="402.2">OPTO4_K</text>
<text x="223.5" y="402.2">DI_VAC_FAULT</text>
<text x="228.6" y="402.2">DI_VAC_FAULT</text>
</g>
<g font-size="1.8" fill="#a90000">
<text x="288.2" y="37.8">1</text>
<text x="288.2" y="40.4">2</text>
<text x="163.2" y="46.7">SDA</text>
<text x="163.2" y="44.2">SCL</text>
<text x="137.1" y="53.1">ADDR</text>
<text x="137.7" y="50.5">GND</text>
<text x="137.8" y="48">VDD</text>
<text x="142" y="51.7">GND</text>
<text x="163.8" y="49.3">A0</text>
<text x="163.8" y="51.8">A1</text>
<text x="142" y="54.2">ADDR</text>
<text x="163.8" y="54.4">A2</text>
<text x="163.8" y="56.9">A3</text>
<text x="288.2" y="65.8">1</text>
<text x="288.2" y="68.3">2</text>
<text x="288.2" y="93.7">1</text>
<text x="288.2" y="96.3">2</text>
<text x="163.2" y="107.7">SDA</text>
<text x="163.2" y="105.2">SCL</text>
<text x="137.7" y="111.5">GND</text>
<text x="137.8" y="109">VDD</text>
<text x="142" y="112.6">GND</text>
<text x="163.8" y="110.2">A0</text>
<text x="163.8" y="112.8">A1</text>
<text x="137.1" y="114">ADDR</text>
<text x="142" y="115.2">ADDR</text>
<text x="163.8" y="115.3">A2</text>
<text x="163.8" y="117.9">A3</text>
<text x="48.9" y="125.5">3V3</text>
<text x="74.9" y="120.4">21</text>
<text x="74.9" y="122.9">22</text>
<text x="74.9" y="125.5">25</text>
<text x="288.2" y="121.7">1</text>
<text x="288.2" y="124.2">2</text>
<text x="48.8" y="128">GND</text>
<text x="74.9" y="128">27</text>
<text x="74.9" y="130.6">26</text>
<text x="74.9" y="133.1">33</text>
<text x="288.2" y="149.6">1</text>
<text x="288.2" y="152.1">2</text>
<text x="163.2" y="166.1">SCL</text>
<text x="137.7" y="172.5">GND</text>
<text x="137.8" y="169.9">VDD</text>
<text x="142" y="173.6">GND</text>
<text x="163.2" y="168.7">SDA</text>
<text x="163.8" y="171.2">A0</text>
<text x="163.8" y="173.7">A1</text>
<text x="137.1" y="175">ADDR</text>
<text x="142" y="176.1">ADDR</text>
<text x="163.8" y="176.3">A2</text>
<text x="163.8" y="178.8">A3</text>
<text x="288.2" y="177.5">1</text>
<text x="288.2" y="180.1">2</text>
<text x="288.2" y="205.5">1</text>
<text x="288.2" y="208">2</text>
<text x="288.2" y="233.4">1</text>
<text x="288.2" y="236">2</text>
<text x="288.2" y="261.4">1</text>
<text x="288.2" y="263.9">2</text>
<text x="177.1" y="290.6">4</text>
<text x="177.1" y="293.1">3</text>
<text x="177.1" y="323.6">4</text>
<text x="177.1" y="326.1">3</text>
<text x="177.1" y="356.6">4</text>
<text x="177.1" y="359.2">3</text>
<text x="177.1" y="389.6">4</text>
<text x="177.1" y="392.2">3</text>
</g>
</svg>
